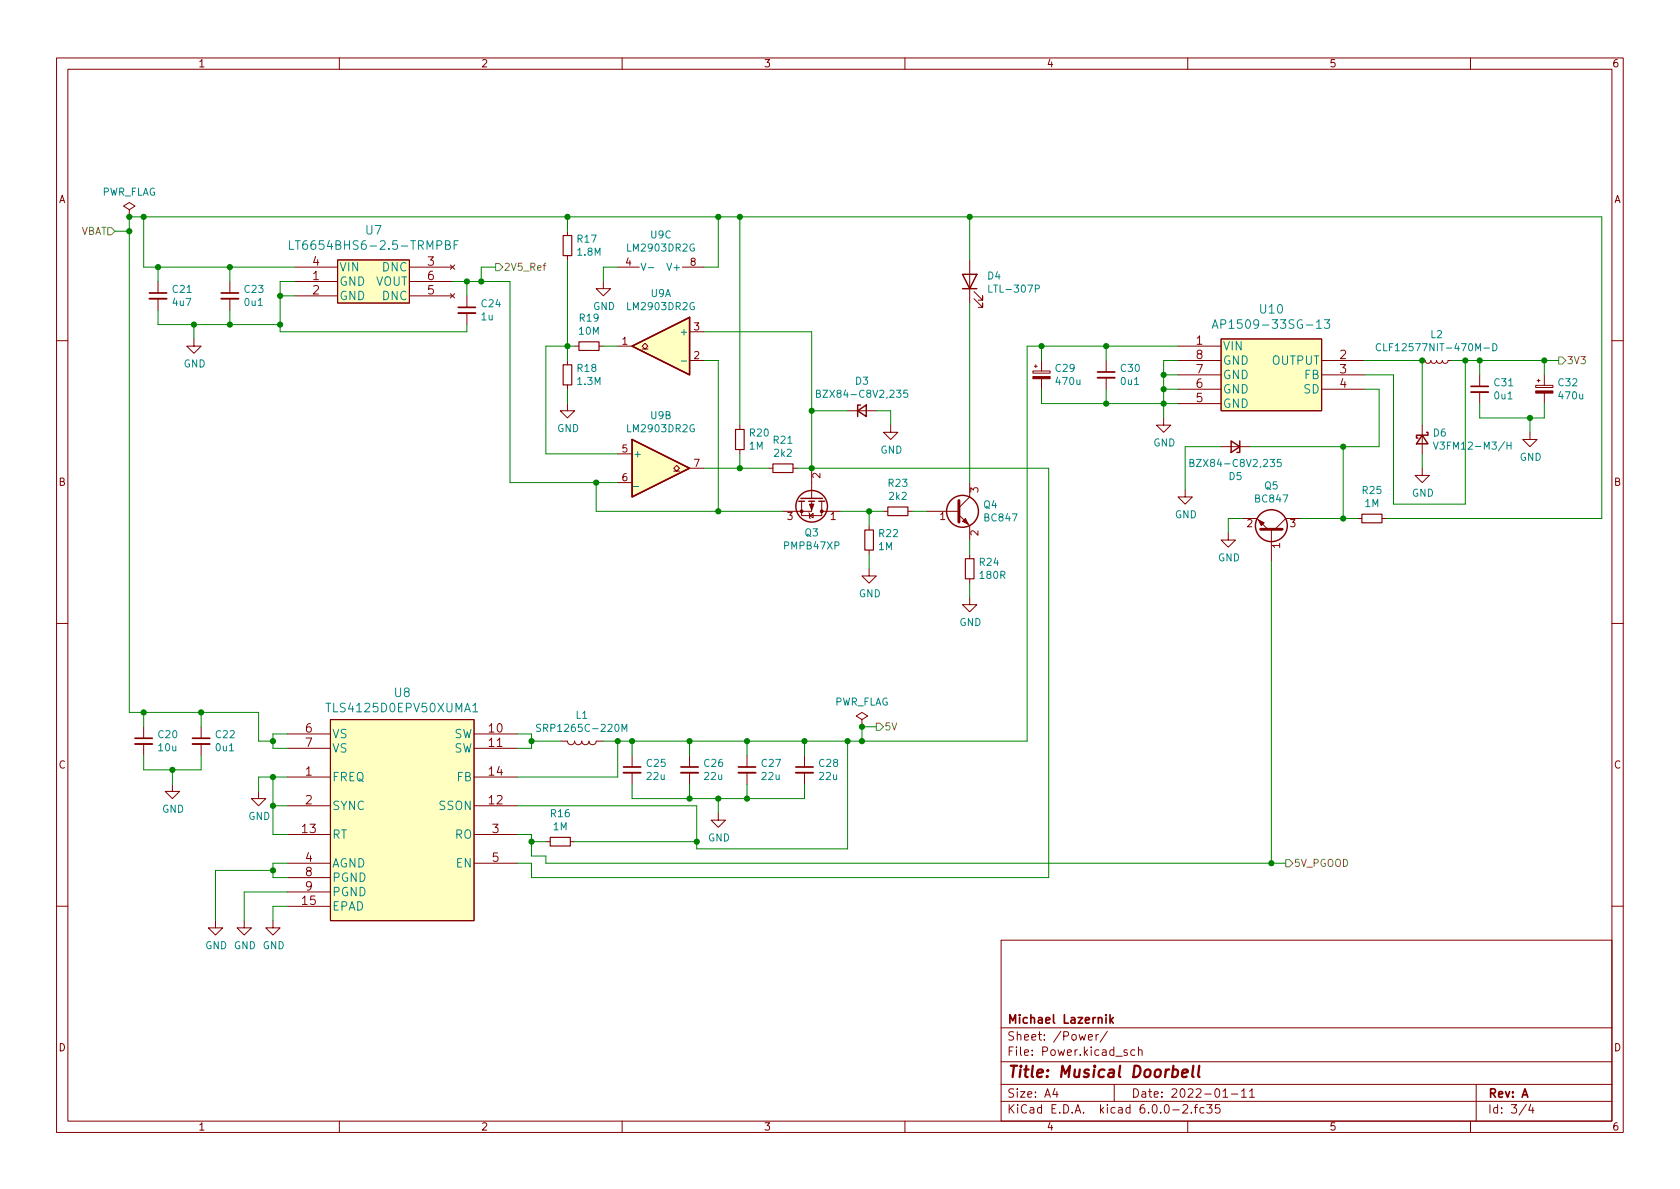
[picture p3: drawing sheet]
<svg xmlns="http://www.w3.org/2000/svg" width="297mm" height="210mm" viewBox="0 0 297 210" stroke-linecap="round" stroke-linejoin="round" font-family="sans-serif">
<g fill="none" stroke="#840000" stroke-width=".18">
<path d="M10 10.2h277v190.1h-277zM12 12.2h273v186.1h-273zM60 10.2v2M110 10.2v2M160 10.2v2M210 10.2v2M260 10.2v2M22.9 37.1l1-.7-1-.6-1.1 .6 1.1 .7v1.2M22.9 38.3h.1M27.9 49.8v2M27.9 52.8v2.1M34.3 59.9v1.3h1.3l-1.3 1.3-1.3-1.3h1.3"/>
<path d="M40.6 49.8v2M40.6 52.8v2.1M52.1 49.8h7.6M52.1 52.3h7.6M52.1 47.2h7.6M59.7 46h12.7v7.6h-12.7zM72.4 49.8h7.6M72.4 52.3h7.6M72.4 47.2h7.6M79.6 46.9l.8 .7M79.6 51.9l.8 .8M80.4 46.9l-.8 .7"/>
<path d="M80.4 51.9l-.8 .8M82.5 52.3v2.1M82.5 55.4v2M100.3 40.9v.8M100.3 45.2v.8M106.7 49.8v1.2h1.2l-1.2 1.3-1.3-1.3h1.3M109.2 47.2h3.8M120.6 47.2h3.9M121.9 58.7h2.6M171.4 46v7.6M172.2 52.8l1.5 1.6v-.8v.8h-.7M172.2 51.6l1.5 1.5v-.8v.8h-.7"/>
<path d="M215.9 59.9h17.8v12.7h-17.8zM10 60.2h2M100.3 71.4v1.2h1.3l-1.3 1.3-1.2-1.3h1.2M100.3 63.7v.8M100.3 68.1v.7M101.6 61.2h.8M105.9 61.2h.8M109.2 61.2h2.6M113.5 61.7h.5l-.5-.5 .5-.5 .6 .5-.6 .5h.6M121.9 63.7h2.6M130.8 75.2v.7M130.8 79.5v.8"/>
<path d="M149.9 72.6h5M157.5 75.2v1.2h1.2l-1.2 1.3-1.3-1.3h1.3M182.6 65.6h3.1v.4h-3.1zM182.9 64.8h.5M183.1 64.5v.5M184.1 63.7v1.9M184.1 67v1.8M195.6 63.7v2.1M195.6 66.8v2M205.7 73.9v1.3h1.3l-1.3 1.2-1.2-1.2h1.2M208.3 61.2h7.6M208.3 63.7h7.6"/>
<path d="M208.3 66.3h7.6M208.3 68.8h7.6M208.3 71.4h7.6M215.9 79h5.1M233.7 63.7h7.6M233.7 66.3h7.6M233.7 68.8h7.6M251.5 63.7h.5l.1 .4 .4 .2 .3-.2 .2-.4 .1 .4 .3 .1 .4-.1 .2-.4 .2 .4 .4 .1 .3-.2 .1-.3 .2 .4 .3 .2 .4-.2 .1-.4h.5M251.5 75.2v5.1M261.6 66.3v2M261.6 69.3v2.1M270.5 76.4v1.3h1.3l-1.3 1.3-1.3-1.3h1.3"/>
<path d="M271.5 68.1h3.1v.4h-3.1zM271.8 67.3h.5M272 67.1v.5M273 66.3v1.8M273 69.5v1.9M285 60.2h2M109.2 80.3h2.6M109.2 85.3h2.6M119.1 83.3h.5l-.5-.5 .5-.5 .5 .5-.5 .5h.5M121.9 82.8h2.6M135.9 82.8h.8M140.2 82.8h.8"/>
<path d="M141.7 88.6v2.6h3.6v-2.6M143 90.7l.1 .1v.8l.2 .1M143.1 91.2l.7-.4v.8zM143.5 88.6v1.8h-5.1M143.5 82.8v5.3M145.3 90.4h3.3M153.7 93v.7M153.7 97.3v.7M156.2 90.4h.8M160.5 90.4h.8M163.8 90.4h5.7M169.5 91.1l1.9 1.9v2.5"/>
<path d="M171.4 85.3v2.6l-1.9 1.9M171.4 98v.8M209.5 86.6v1.3h1.3l-1.3 1.2-1.2-1.2h1.2M217.2 94.2v1.3h1.2l-1.2 1.3-1.3-1.3h1.3M219.7 91.7h2.5l2 1.9M224.8 93.6v5.7M229.9 91.7h-2.6l-1.9 1.9M240 91.7h.8M244.3 91.7h.8M251.5 82.8v1.3h1.2l-1.2 1.2-1.3-1.2h1.3M10 110.2h2M153.7 100.6v1.2h1.2l-1.2 1.3-1.3-1.3h1.3"/>
<path d="M171.4 105.7v1.2h1.3l-1.3 1.3-1.2-1.3h1.2M171.4 102.4v.7M285 110.2h2M25.4 128.5v2.1M25.4 131.6v2M30.5 138.7v1.2h1.2l-1.2 1.3-1.3-1.3h1.3M35.6 128.5v2.1M35.6 131.6v2M45.7 139.9v1.3h1.3l-1.3 1.3-1.3-1.3h1.3M50.8 137.4h7.6M50.8 129.8h7.6M50.8 132.3h7.6"/>
<path d="M58.4 127.2h25.4v35.6h-25.4zM83.8 137.4h7.6M83.8 129.8h7.6M83.8 132.3h7.6M99.1 131.1h1.2a.64 .64 0 0 0 .7 .6 .64 .64 0 0 0 .6-.6 .64 .64 0 0 0 .6 .6 .64 .64 0 0 0 .7-.6 .64 .64 0 0 0 .6 .6 .64 .64 0 0 0 .6-.6 .64 .64 0 0 0 .7 .6 .64 .64 0 0 0 .6-.6h1.3M111.8 133.6v2M111.8 136.6v2.1M121.9 133.6v2M121.9 136.6v2.1M132.1 133.6v2M132.1 136.6v2.1M142.2 133.6v2"/>
<path d="M142.2 136.6v2.1M152.4 127.2l1-.6-1-.6-1 .6 1 .6v1.3M152.4 128.5h.1M50.8 142.5h7.6M50.8 147.6h7.6M50.8 152.6h7.6M50.8 155.2h7.6M50.8 157.7h7.6M83.8 142.5h7.6M83.8 147.6h7.6M83.8 152.6h7.6M96.5 148.8h.8"/>
<path d="M100.8 148.8h.8M127 143.8v1.2h1.3l-1.3 1.3-1.3-1.3h1.3M10 160.2h2M38.1 162.8v1.3h1.3l-1.3 1.2-1.3-1.2h1.3M43.2 162.8v1.3h1.2l-1.2 1.2-1.3-1.2h1.3M48.3 162.8v1.3h1.2l-1.2 1.2-1.3-1.2h1.3M50.8 160.3h7.6M177 166.3h108v32h-108zM285 160.2h2M60 198.3v2M110 198.3v2M160 198.3v2"/>
<path d="M177 194.8h108M177 191.8h108M177 187.8h108M177 181.8h108M186.5 192.5l-.4 1h1M186.9 193v1M192.4 183.4l.7-.1v-.3l-.5-.1-.2 .2 .1 .8h.6M193.8 182.9v1M194.2 182.9l-.3 .1-.1 .2M195.8 182.4l-1.3 1.9M197 191.8v3M199.3 185.7l-.4-.1-.2 .2 .1 .3 .5 .1v.4h-.6"/>
<path d="M200.6 185.7l-.4-.1-.3 .3v.4l.2 .3h.5M201.3 185.8l.2-.2 .4 .1v.9M201.3 185.1v1.5M209.1 195.5l.6-.2 .2 .2 .1 .3-.9 1h.9M210 198.3v2M210.6 196.7v.1M211.1 195.8h.6M211.7 195.3l-.3 .2v1.3M212.9 195.9l-.5-.1-.3 .3v.4l.2 .3h.6M213.4 195.3h.9l-.5 .6 .4 .1v.7l-.2 .1h-.4l-.2-.1M215.6 195.3h-.7v.7l.2-.1 .5 .1 .1 .2-.1 .5-.2 .1-.5-.1M216.2 193l.4-.5v1.5"/>
<path d="M216.2 194h.9M217.7 193.5h1.2M219.5 193l.4-.5v1.5M219.5 194h.9M220.9 193l.5-.5v1.5M220.9 194h.9M260 198.3v2M261 191.8v6.5M269.9 195.3l-1.3 1.9M270.6 195.3l-.3 1h.9M271 195.8v1"/>
</g>
<path d="M209 189.8l1-.2v-.4l-.2-.1-.6 .1-.2 1 .2 .3 .6-.1M211 188.5l-.2 1.7 .2 .3M212 188.5l-.2 1.7 .3 .3" fill="none" stroke="#840000" stroke-width=".4"/>
<g fill="none" stroke="#840000" stroke-width=".3">
<path d="M26.4 51.8h3.1M39.1 51.8h3.1M81 54.4h3.1M194.1 65.8h3M260.1 68.3h3M23.9 130.6h3M34 130.6h3.1M110.2 135.6h3.1M120.4 135.6h3M130.6 135.6h3M140.7 135.6h3.1M195.6 179.4v.2"/>
<path d="M195.6 179.9v1M196.3 179.4v1.5M196.8 179.9l-.5 .6M196.4 180.4l.4 .5"/>
</g>
<g fill="#ffffc2" stroke="#ffffc2" stroke-width=".18">
<path d="M59.7 46h12.7v7.6h-12.7z"/>
<path d="M111.8 61.2l10.1-5.1v10.2z"/>
<path d="M58.4 127.2h25.4v35.6h-25.4z"/>
<path d="M111.8 77.7l10.1 5.1-10.1 5.1z"/>
<path d="M215.9 59.9h17.8v12.7h-17.8z"/>
</g>
<g fill="none" stroke="#008484" stroke-width=".18">
<path d="M51.2 42.6v1.5h.7M52.2 42.6h.9M78.8 43.3h.5l.2-.2 .1-.2-.2-.3h-.6v1.5h.6l.2-.3a.4 .4 0 0 0-.3-.5M80.3 43.3h.5M81 42.6h-.7v1.5M113.4 46.5l.4 1.3 .4-1.3M114.6 47.3h1M183.1 51.1l.6-.1 .1-.2-.1-.3-.6-.1v1.3M214.3 58.1l.5-1.6 .6 1.6M214.5 57.6h.7M234.2 56.5h.9l-.5 .6 .4 .2v.6l-.2 .2h-.4l-.2-.2M120.4 63.8h1"/>
<path d="M144.4 69.6l.5-.1 .1-.1v-.3l-.6-.1v1.3h.4l.2-.2 .1-.3-.3-.2M160.4 69h-.6v.6l.2-.1h.4l.1 .2-.1 .4-.1 .2-.5-.2M244.1 60.9a.6 .6 0 0 0-.8 .4 .6 .6 0 0 0 .6 .7l.2-.1M253.4 78.2l.5 1.2 .4-1.2M263.9 60.8a.64 .64 0 0 1 .8 .6 .64 .64 0 0 1-.8 .6zM266.4 78.8h.8M267.2 78.2v1.2M210.4 81.8h.5l.2-.2-.1-.2-.6-.2v1.3h.5l.2-.1v-.3l-.3-.3M226.5 81.2h-.6l-.1 .6 .2-.1 .4 .1 .1 .2v.4l-.2 .1-.5-.1M57.6 124.4h.9M83.6 124.8l.4-.4v1.5M83.6 125.9h.9"/>
<path d="M95.6 128.1h-.5l-.2 .1v.4l.6 .2 .1 .3-.3 .2h-.4M110 129.3v-1.2l.4 .9 .4-.9v1.2"/>
</g>
<g fill="none" stroke="#840000" stroke-width=".25">
<path d="M170.2 48.5h2.5l-1.3 2.5zM170.2 51h2.5M111.8 61.2l10.1-5.1v10.2zM111.8 77.7l10.1 5.1-10.1 5.1zM151.6 72.6l1.6-1v2.1zM152.1 71.6h-.5v2.1M217.7 78l1.5 1-1.5 1zM219.2 78v2h-.5M251.5 77l1 1.5h-2.1zM252.2 76.4h.3v.6h-2.1v.5h.3M141.2 88.6h1M141.6 88.1h3.8"/>
<path d="M143 88.6h1M144.8 88.6h1"/>
<circle cx="143.5" cy="89.5" r="2.79"/>
<circle cx="170.2" cy="90.4" r="2.82"/>
<circle cx="224.8" cy="93" r="2.82"/>
</g>
<path d="M26.4 52.8h3.1M39.1 52.8h3.1M81 55.4h3.1M194.1 66.8h3M260.1 69.3h3M23.9 131.6h3M34 131.6h3.1M110.2 136.6h3.1M120.4 136.6h3M130.6 136.6h3M140.7 136.6h3.1" fill="none" stroke="#840000" stroke-width=".33"/>
<path d="M169.5 88.5v3.8M222.9 93.6h3.8" fill="none" stroke="#840000" stroke-width=".51"/>
<g fill="#840000" stroke="#840000" stroke-width=".18">
<path d="M170.2 92.2l.5-.5 .5 1z"/>
<path d="M222.5 91.9l1 .6-.5 .5z"/>
<path d="M271.5 69.1h3.1v.4h-3.1z"/>
<path d="M143.1 89.1h.8l-.4 1.1z"/>
<path d="M182.6 66.6h3.1v.4h-3.1z"/>
<circle cx="141.7" cy="90.4" r=".25"/>
<circle cx="145.3" cy="90.4" r=".25"/>
</g>
<path d="M99.6 41.7h1.5v3.5h-1.5zM99.6 64.5h1.5v3.6h-1.5zM102.4 60.4h3.5v1.6h-3.5zM130 75.9h1.6v3.6h-1.6zM136.7 82h3.5v1.6h-3.5zM152.9 93.7h1.5v3.6h-1.5zM157 89.7h3.5v1.5h-3.5zM170.7 98.8h1.5v3.6h-1.5zM240.8 90.9h3.5v1.6h-3.5zM97.3 148.1h3.5v1.5h-3.5z" fill="none" stroke="#840000" stroke-width=".2"/>
<path d="M19 40.3h.7l.6 .6-.6 .6h-.7zM87.6 46.6h.7l.6 .6-.6 .7h-.7zM96 47h.5M96.5 46.5l-.3 .2v1.1M275.6 63.1h.6l.7 .6-.7 .7h-.6zM154.9 127.9h.7l.6 .6-.6 .7h-.7zM227.3 152h.7l.6 .6-.6 .7h-.7z" fill="none" stroke="#848400" stroke-width=".18"/>
<g fill="none" stroke="#008400" stroke-width=".18">
<path d="M25.4 38.3v8.9h26.7M100.3 38.3v2.6M127 38.3v8.9h-2.5M130.8 38.3v36.9M171.4 38.3v7.7M20.3 40.9h2.6M27.9 54.9v2.5h21.6M27.9 47.2v2.6M34.3 57.4v2.5M40.6 47.2v2.6M40.6 54.9v2.5M49.5 52.3h2.6"/>
<path d="M52.1 49.8h-2.6v8.9h33v-1.3M80 49.8h10.2v35.5h19M82.5 49.8v2.5M87.6 47.2h-2.5v2.6M100.3 46v17.7M109.2 47.2h-2.5v2.6M124.5 58.7h19v24.1M171.4 53.6v31.7M100.3 68.8v2.6M101.6 61.2h-5.1v19.1h12.7M106.7 61.2h2.5M124.5 63.7h2.5v26.7"/>
<path d="M143.5 72.6h6.4M154.9 72.6h2.6v2.6M184.1 61.2v2.5M184.1 68.8v2.6h24.2M195.6 61.2v2.5M195.6 68.8v2.6M205.7 66.3h2.6M205.7 68.8h2.6M208.3 61.2h-26.7v69.9h-74.9M208.3 63.7h-2.6v10.2M215.9 79h-6.4v7.6M237.5 79v12.7"/>
<path d="M241.3 63.7h10.2v11.5M241.3 68.8h2.5v10.2h-22.8M256.5 63.7h19.1M259.1 63.7v25.4h-12.7v-22.8h-5.1M261.6 71.4v2.5h11.4v-2.5M261.6 63.7v2.6M270.5 73.9v2.5M273 63.7v2.6M105.4 85.3v5.1h33M124.5 82.8h11.4M130.8 80.3v2.5M141 82.8h44.4v72.4h-91.4v-2.6h-2.6"/>
<path d="M148.6 90.4h7.6M153.7 90.4v2.6M153.7 98v2.6M161.3 90.4h2.5M171.4 95.5v2.5M219.7 91.7h-2.5v2.5M224.8 99.3v53.3M229.9 91.7h10.1M245.1 91.7h38.1v-53.4h-260.3v87.7h22.8v5.1h2.6M251.5 80.3v2.5M171.4 103.1v2.6M25.4 126v2.5"/>
<path d="M25.4 133.6v2.5h10.2v-2.5M30.5 136.1v2.6M35.6 126v2.5M48.3 137.4v10.2h2.5M50.8 137.4h-5.1v2.5M50.8 129.8h-2.5v2.5h2.5M91.4 129.8h2.6v2.5h-2.6M94 131.1h5.1M109.2 131.1v6.3h-17.8M111.8 131.1v2.5M111.8 138.7v2.5h30.4v-2.5M121.9 131.1v2.5"/>
<path d="M121.9 138.7v2.5M132.1 131.1v2.5M132.1 138.7v2.5M142.2 131.1v2.5M149.9 131.1v19h-26.7v-7.6h-31.8M154.9 128.5h-2.5v2.6M48.3 142.5h2.5M48.3 153.9h-10.2v8.9M50.8 152.6h-2.5v2.6h2.5M50.8 157.7h-7.6v5.1M91.4 147.6h2.6v3.8h2.5v1.2h130.8M94 148.8h2.5"/>
<path d="M101.6 148.8h21.6M127 141.2v2.6M50.8 160.3h-2.5v2.5"/>
</g>
<g fill="#008400" stroke="#008400" stroke-width=".18">
<circle cx="48.3" cy="131.1" r=".46"/>
<circle cx="30.5" cy="136.1" r=".46"/>
<circle cx="40.6" cy="57.4" r=".46"/>
<circle cx="35.6" cy="126" r=".46"/>
<circle cx="25.4" cy="126" r=".46"/>
<circle cx="40.6" cy="47.2" r=".46"/>
<circle cx="27.9" cy="47.2" r=".46"/>
<circle cx="100.3" cy="38.3" r=".46"/>
<circle cx="49.5" cy="52.3" r=".46"/>
<circle cx="49.5" cy="57.4" r=".46"/>
<circle cx="25.4" cy="38.3" r=".46"/>
<circle cx="22.9" cy="38.3" r=".46"/>
<circle cx="22.9" cy="40.9" r=".46"/>
<circle cx="34.3" cy="57.4" r=".46"/>
<circle cx="82.5" cy="49.8" r=".46"/>
<circle cx="85.1" cy="49.8" r=".46"/>
<circle cx="100.3" cy="61.2" r=".46"/>
<circle cx="48.3" cy="142.5" r=".46"/>
<circle cx="48.3" cy="137.4" r=".46"/>
<circle cx="48.3" cy="153.9" r=".46"/>
<circle cx="123.2" cy="148.8" r=".46"/>
<circle cx="111.8" cy="131.1" r=".46"/>
<circle cx="109.2" cy="131.1" r=".46"/>
<circle cx="94" cy="148.8" r=".46"/>
<circle cx="121.9" cy="141.2" r=".46"/>
<circle cx="94" cy="131.1" r=".46"/>
<circle cx="127" cy="141.2" r=".46"/>
<circle cx="130.8" cy="82.8" r=".46"/>
<circle cx="127" cy="90.4" r=".46"/>
<circle cx="143.5" cy="82.8" r=".46"/>
<circle cx="105.4" cy="85.3" r=".46"/>
<circle cx="130.8" cy="38.3" r=".46"/>
<circle cx="127" cy="38.3" r=".46"/>
<circle cx="171.4" cy="38.3" r=".46"/>
<circle cx="152.4" cy="131.1" r=".46"/>
<circle cx="152.4" cy="128.5" r=".46"/>
<circle cx="195.6" cy="61.2" r=".46"/>
<circle cx="195.6" cy="71.4" r=".46"/>
<circle cx="153.7" cy="90.4" r=".46"/>
<circle cx="143.5" cy="72.6" r=".46"/>
<circle cx="205.7" cy="66.3" r=".46"/>
<circle cx="205.7" cy="68.8" r=".46"/>
<circle cx="184.1" cy="61.2" r=".46"/>
<circle cx="142.2" cy="131.1" r=".46"/>
<circle cx="224.8" cy="152.6" r=".46"/>
<circle cx="149.9" cy="131.1" r=".46"/>
<circle cx="205.7" cy="71.4" r=".46"/>
<circle cx="132.1" cy="131.1" r=".46"/>
<circle cx="121.9" cy="131.1" r=".46"/>
<circle cx="132.1" cy="141.2" r=".46"/>
<circle cx="261.6" cy="63.7" r=".46"/>
<circle cx="273" cy="63.7" r=".46"/>
<circle cx="270.5" cy="73.9" r=".46"/>
<circle cx="259.1" cy="63.7" r=".46"/>
<circle cx="251.5" cy="63.7" r=".46"/>
<circle cx="237.5" cy="91.7" r=".46"/>
<circle cx="237.5" cy="79" r=".46"/>
</g>
<text font-size="2.8" fill="#840000" x="178" y="190.6">Title: Musical Doorbell</text>
<g font-size="2.1" fill="#008484">
<text x="64.7" y="41.5">U7</text>
<text x="52.9" y="44.2">LT6654BHS6-2.5-TRMPBF</text>
<text x="59.9" y="48">VIN</text>
<text x="67.6" y="48">DNC</text>
<text x="59.9" y="50.5">GND</text>
<text x="59.9" y="53.1">GND</text>
<text x="66.3" y="50.5">VOUT</text>
<text x="67.6" y="53.1">DNC</text>
<text x="216.4" y="58.1">AP1509-33SG-13</text>
<text x="222.8" y="55.4">U10</text>
<text x="216.2" y="62">VIN</text>
<text x="216.2" y="64.5">GND</text>
<text x="224.8" y="64.5">OUTPUT</text>
<text x="216.2" y="69.6">GND</text>
<text x="216.2" y="67">GND</text>
<text x="230.5" y="69.6">SD</text>
<text x="230.6" y="67">FB</text>
<text x="216.2" y="72.1">GND</text>
<text x="58.4" y="126">TLS4125D0EPV50XUMA1</text>
<text x="69.8" y="123.3">U8</text>
<text x="58.7" y="130.5">VS</text>
<text x="80.2" y="130.5">SW</text>
<text x="58.7" y="133.1">VS</text>
<text x="80.2" y="133.1">SW</text>
<text x="58.7" y="138.2">FREQ</text>
<text x="58.7" y="143.2">SYNC</text>
<text x="77.7" y="143.2">SSON</text>
<text x="80.8" y="138.2">FB</text>
<text x="58.7" y="148.3">RT</text>
<text x="80.4" y="148.3">RO</text>
<text x="58.7" y="153.4">AGND</text>
<text x="58.7" y="155.9">PGND</text>
<text x="80.7" y="153.4">EN</text>
<text x="58.7" y="161">EPAD</text>
<text x="58.7" y="158.5">PGND</text>
</g>
<g font-size="2.1" fill="#840000">
<text x="55.3" y="47">4</text>
<text x="75.6" y="47">3</text>
<text x="55.3" y="49.5">1</text>
<text x="55.3" y="52.1">2</text>
<text x="75.6" y="52.1">5</text>
<text x="75.6" y="49.5">6</text>
<text x="211.5" y="61">1</text>
<text x="211.5" y="63.5">8</text>
<text x="236.9" y="63.5">2</text>
<text x="211.5" y="71.1">5</text>
<text x="211.5" y="68.6">6</text>
<text x="211.5" y="66">7</text>
<text x="236.9" y="66">3</text>
<text x="236.9" y="68.6">4</text>
<text x="54" y="129.5">6</text>
<text x="86.5" y="129.5">10</text>
<text x="54" y="137.2">1</text>
<text x="54" y="132.1">7</text>
<text x="86.5" y="132.1">11</text>
<text x="86.5" y="137.2">14</text>
<text x="54" y="142.2">2</text>
<text x="86.5" y="142.2">12</text>
<text x="53.4" y="147.3">13</text>
<text x="87" y="147.3">3</text>
<text x="54" y="152.4">4</text>
<text x="54" y="154.9">8</text>
<text x="87" y="152.4">5</text>
<text x="53.4" y="160">15</text>
<text x="54" y="157.5">9</text>
<text x="178" y="184">Sheet: /Power/</text>
<text x="178" y="181">Michael Lazernik</text>
<text x="178" y="186.7">File: Power.kicad_sch</text>
<text x="178" y="196.9">KiCad E.D.A. kicad 6.0.0-2.fc35</text>
<text x="178" y="194.1">Size: A4</text>
<text x="200" y="194.1">Date: 2022-01-11</text>
<text x="263" y="194.1">Rev: A</text>
<text x="263" y="196.9">Id: 3/4</text>
</g>
<g font-size="1.8" fill="#840000">
<text x="35" y="11.9">1</text>
<text x="85" y="11.9">2</text>
<text x="135" y="11.9">3</text>
<text x="185" y="11.9">4</text>
<text x="235" y="11.9">5</text>
<text x="285" y="11.9">6</text>
<text x="10.3" y="35.9">A</text>
<text x="285.3" y="35.9">A</text>
<text x="110.6" y="47">4</text>
<text x="122.1" y="47">8</text>
<text x="122.7" y="58.4">3</text>
<text x="110" y="61">1</text>
<text x="122.7" y="63.5">2</text>
<text x="110" y="80">5</text>
<text x="122.7" y="82.5">7</text>
<text x="10.3" y="85.9">B</text>
<text x="110" y="85.1">6</text>
<text x="145" y="84.6" transform="rotate(-90 145 84.6)">2</text>
<text x="173" y="87.1" transform="rotate(-90 173 87.1)">3</text>
<text x="285.3" y="85.9">B</text>
<text x="139.2" y="91.9">3</text>
<text x="146.8" y="91.9">1</text>
<text x="166.2" y="91.9">1</text>
<text x="173" y="94.7" transform="rotate(-90 173 94.7)">2</text>
<text x="220.5" y="93.2">2</text>
<text x="228.1" y="93.2">3</text>
<text x="226.3" y="96.9" transform="rotate(-90 226.3 96.9)">1</text>
<text x="10.3" y="135.9">C</text>
<text x="285.3" y="135.9">C</text>
<text x="10.3" y="185.9">D</text>
<text x="285.3" y="185.9">D</text>
<text x="35" y="199.9">1</text>
<text x="85" y="199.9">2</text>
<text x="135" y="199.9">3</text>
<text x="185" y="199.9">4</text>
<text x="235" y="199.9">5</text>
<text x="285" y="199.9">6</text>
</g>
<g font-size="1.8" fill="#008484">
<text x="17.9" y="34.6">PWR_FLAG</text>
<text x="102.1" y="42.9">R17</text>
<text x="102.2" y="45.2">1.8M</text>
<text x="111.1" y="44.5">LM2903DR2G</text>
<text x="115.1" y="42.2">U9C</text>
<text x="118.3" y="47.9">V+</text>
<text x="30.6" y="51.8">C21</text>
<text x="43.3" y="51.8">C23</text>
<text x="115.1" y="52.5">U9A</text>
<text x="174.6" y="49.4">D4</text>
<text x="175.3" y="51.7">LTL-307P</text>
<text x="30.6" y="54.1">4u7</text>
<text x="43.3" y="54.1">0u1</text>
<text x="85.1" y="56.6">1u</text>
<text x="85.2" y="54.3">C24</text>
<text x="102.4" y="59.2">10M</text>
<text x="102.5" y="56.9">R19</text>
<text x="104.8" y="54.8">GND</text>
<text x="111.1" y="54.8">LM2903DR2G</text>
<text x="120.8" y="59.3">+</text>
<text x="253" y="59.8">L2</text>
<text x="32.5" y="65">GND</text>
<text x="102.1" y="65.8">R18</text>
<text x="186.7" y="65.8">C29</text>
<text x="198.2" y="65.8">C30</text>
<text x="245" y="62.1">CLF12577NIT-470M-D</text>
<text x="102.2" y="68.1">1.3M</text>
<text x="145.4" y="70.3">BZX84-C8V2,235</text>
<text x="151.3" y="68">D3</text>
<text x="186.8" y="68.1">470u</text>
<text x="198.3" y="68.1">0u1</text>
<text x="264.3" y="68.3">C31</text>
<text x="264.3" y="70.6">0u1</text>
<text x="275.6" y="68.3">C32</text>
<text x="275.7" y="70.6">470u</text>
<text x="98.5" y="76.4">GND</text>
<text x="111.1" y="76.4">LM2903DR2G</text>
<text x="115.1" y="74.1">U9B</text>
<text x="132.6" y="77.2">R20</text>
<text x="253.4" y="77.2">D6</text>
<text x="111.9" y="80.9">+</text>
<text x="132.5" y="79.5">1M</text>
<text x="136.8" y="78.5">R21</text>
<text x="137" y="80.8">2k2</text>
<text x="155.6" y="80.2">GND</text>
<text x="203.9" y="78.9">GND</text>
<text x="211.5" y="82.6">BZX84-C8V2,235</text>
<text x="254.6" y="79.5">V3FM12-M3/H</text>
<text x="268.7" y="81.5">GND</text>
<text x="111.9" y="86">_</text>
<text x="157.1" y="86.1">R23</text>
<text x="157.3" y="88.4">2k2</text>
<text x="173.9" y="89.9">Q4</text>
<text x="217.3" y="84.9">D5</text>
<text x="222" y="88.8">BC847</text>
<text x="223.6" y="86.5">Q5</text>
<text x="240.9" y="87.3">R25</text>
<text x="241.3" y="89.7">1M</text>
<text x="249.6" y="87.8">GND</text>
<text x="142.3" y="94.8">Q3</text>
<text x="155.5" y="95">R22</text>
<text x="174.2" y="92.2">BC847</text>
<text x="207.7" y="91.6">GND</text>
<text x="138.8" y="97.1">PMPB47XP</text>
<text x="155.4" y="97.3">1M</text>
<text x="173.3" y="100">R24</text>
<text x="215.3" y="99.3">GND</text>
<text x="151.8" y="105.6">GND</text>
<text x="173.4" y="102.4">180R</text>
<text x="169.6" y="110.7">GND</text>
<text x="147.4" y="124.8">PWR_FLAG</text>
<text x="28" y="130.5">C20</text>
<text x="38.2" y="130.5">C22</text>
<text x="95.9" y="129.4">SRP1265C-220M</text>
<text x="101.8" y="127.1">L1</text>
<text x="28.1" y="132.8">10u</text>
<text x="38.2" y="132.8">0u1</text>
<text x="114.4" y="135.6">C25</text>
<text x="114.4" y="137.9">22u</text>
<text x="124.6" y="135.6">C26</text>
<text x="124.6" y="137.9">22u</text>
<text x="134.7" y="135.6">C27</text>
<text x="134.8" y="137.9">22u</text>
<text x="144.9" y="135.6">C28</text>
<text x="144.9" y="137.9">22u</text>
<text x="28.6" y="143.7">GND</text>
<text x="43.9" y="145">GND</text>
<text x="97.4" y="144.5">R16</text>
<text x="97.8" y="146.8">1M</text>
<text x="125.2" y="148.8">GND</text>
<text x="36.3" y="167.8">GND GND GND</text>
</g>
<g font-size="1.8" fill="#848400">
<text x="14.1" y="41.5">VBAT</text>
<text x="89" y="47.9">2V5_Ref</text>
<text x="277" y="64.4">3V3</text>
<text x="156.3" y="129.2">5V</text>
<text x="228.7" y="153.3">5V_PGOOD</text>
</g>
</svg>
